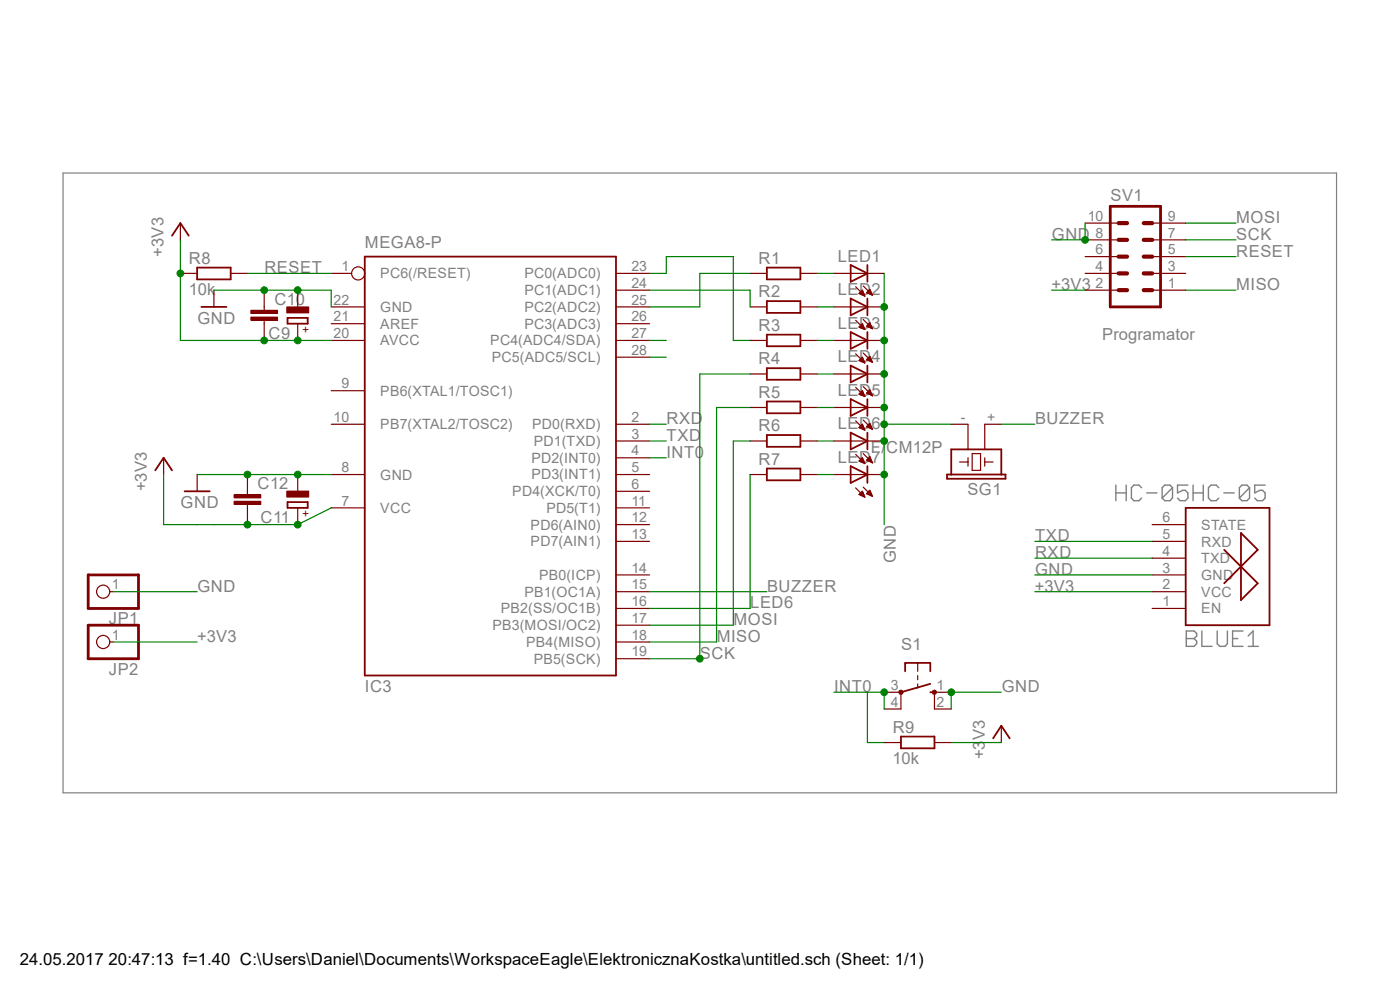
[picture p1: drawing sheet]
<svg xmlns="http://www.w3.org/2000/svg" width="297mm" height="210mm" viewBox="0 0 297 210" stroke-linecap="round" stroke-linejoin="round" font-family="sans-serif">
<path d="M13.4 36.7h270.1v131.5h-270.1z" fill="none" stroke="#808080" stroke-width=".25"/>
<g fill="none" stroke="#808080" stroke-width=".3">
<path d="M236.7 102.9v3.3M236.7 104.6h2.2M238.9 102.9v3.3M242.2 103.5l-.6-.6h-1.1l-.5 .6v2.2l.5 .5h1.1l.6-.5M243.3 104.6h2.1M248.8 103.5l-.6-.6h-1.1l-.6 .6v2.2M248.8 103.5v2.2l-.6 .5h-1.1l-.6-.5M248.8 103.5l-2.3 2.2M252 102.9h-2.2v1.7l1.1-.6h.6l.5 .6v1.1l-.5 .5h-1.1l-.6-.5M253.1 104.6h2.2M253.1 102.9v3.3M255.3 102.9v3.3"/>
<path d="M258.6 103.5l-.6-.6h-1.1l-.5 .6v2.2l.5 .5h1.1l.6-.5M259.6 104.6h2.2M265.1 103.5l-.6-.6h-1l-.6 .6v2.2M265.1 103.5v2.2l-.6 .5h-1l-.6-.5M265.1 103.5l-2.2 2.2M268.4 102.9h-2.2v1.7l1.1-.6h.5l.6 .6v1.1l-.6 .5h-1.1l-.5-.5M251.7 133.9h1.6l.6 .5v.5l-.6 .6 .6 .5v.6l-.6 .5h-1.6zM251.7 135.5h1.6M255 133.9v3.2h2.1M258.2 133.9v2.7l.6 .5h1.1l.5-.5v-2.7M261.5 135.5h1.1M263.7 133.9h-2.2v3.2h2.2"/>
<path d="M264.8 137.1h2.2M264.8 134.9l1.1-1v3.2"/>
</g>
<path d="M77.4 54.4h53.3v88.9h-53.3zM61 67.4h4.3v1.3h-4.3z" fill="none" stroke="#800000" stroke-width=".38"/>
<g fill="none" stroke="#800000" stroke-width=".25">
<path d="M70.3 58h4.3M130.7 58h7.1M70.3 65.1h7.1M70.3 68.7h7.1M70.3 72.2h7.1M130.7 65.1h7.1M130.7 68.7h7.1M130.7 72.2h7.1M130.7 75.8h7.1M130.7 61.6h7.1M70.3 90h7.1M70.3 82.9h7.1"/>
<path d="M130.7 90h7.1M130.7 97.1h7.1M130.7 93.6h7.1M70.3 100.7h7.1M70.3 107.7h7.1M130.7 100.7h7.1M130.7 107.7h7.1M130.7 114.9h7.1M130.7 111.3h7.1M130.7 104.2h7.1M130.7 139.7h7.1M130.7 136.2h7.1"/>
<path d="M130.7 132.6h7.1M130.7 129.1h7.1M130.7 125.5h7.1M130.7 122h7.1"/>
<circle cx="76" cy="58" r="1.39"/>
</g>
<path d="M60.8 65.1h4.7v1.3h-4.7z" fill-rule="evenodd" fill="#800000"/>
<path d="M60.8 65.1h4.7v1.3h-4.7z" fill="none" stroke="#800000" stroke-width=".21"/>
<path d="M56 65.1v.7M56 67.9v.8M63.2 61.6v3.5M63.2 68.7v3.5" fill="none" stroke="#800000" stroke-width=".25"/>
<path d="M53.2 67.3h5.7v.6h-5.7z" fill-rule="evenodd" fill="#800000"/>
<path d="M53.2 67.3h5.7v.6h-5.7z" fill="none" stroke="#800000" stroke-width=".21"/>
<path d="M53.2 65.8h5.7v.7h-5.7z" fill-rule="evenodd" fill="#800000"/>
<path d="M53.2 65.8h5.7v.7h-5.7z" fill="none" stroke="#800000" stroke-width=".21"/>
<g fill="none" stroke="#800000" stroke-width=".25">
<path d="M230.2 58h7.1M230.2 54.4h7.1M230.2 50.9h7.1M230.2 47.3h7.1M244.4 58h7.1M244.4 54.4h7.1M244.4 50.9h7.1M244.4 47.3h7.1M56 61.6v3.5M56 68.7v3.5M230.2 61.6h7.1M244.4 61.6h7.1"/>
<path d="M244.4 118.4h7.1M244.4 114.9h7.1M244.4 111.3h7.1M244.4 122h7.1M244.4 125.5h7.1M244.4 129.1h7.1"/>
</g>
<path d="M235.5 43.8h10.7v21.3h-10.7z" fill="none" stroke="#800000" stroke-width=".59"/>
<path d="M237.3 47.3h1.8M237.3 50.9h1.8M237.3 54.4h1.8M237.3 58h1.8M242.7 47.3h1.7M242.7 50.9h1.7M242.7 54.4h1.7M242.7 58h1.7M237.3 61.6h1.8M242.7 61.6h1.7" fill="none" stroke="#800000" stroke-width=".89"/>
<path d="M61 106.5h4.3v1.2h-4.3zM251.5 107.7h17.8v24.9h-17.8zM259.7 116.6l7.1 7.1-3.5 3.6v-14.2l3.5 3.5-7.1 7.1" fill="none" stroke="#800000" stroke-width=".38"/>
<path d="M60.8 104.2h4.7v1.3h-4.7z" fill-rule="evenodd" fill="#800000"/>
<path d="M60.8 104.2h4.7v1.3h-4.7z" fill="none" stroke="#800000" stroke-width=".21"/>
<path d="M52.5 104.2v.7M52.5 107.1v.6M63.2 100.7v3.5M63.2 107.7v3.6" fill="none" stroke="#800000" stroke-width=".25"/>
<path d="M49.7 106.3h5.6v.7h-5.6z" fill-rule="evenodd" fill="#800000"/>
<path d="M49.7 106.3h5.6v.7h-5.6z" fill="none" stroke="#800000" stroke-width=".21"/>
<path d="M49.7 104.9h5.6v.7h-5.6z" fill-rule="evenodd" fill="#800000"/>
<path d="M49.7 104.9h5.6v.7h-5.6z" fill="none" stroke="#800000" stroke-width=".21"/>
<g fill="none" stroke="#800000" stroke-width=".25">
<path d="M38.3 58h3.5M38.3 47.3v3.6M48.9 58h3.6M159.1 58h3.6M169.8 58h3.6M176.9 58h10.7M45.4 61.6v3.5M159.1 65.1h3.6M159.1 72.2h3.6M159.1 79.3h3.6M169.8 65.1h3.6M169.8 72.2h3.6"/>
<path d="M169.8 79.3h3.6M176.9 65.1h10.7M176.9 72.2h10.7M176.9 79.3h10.7M181.5 60.8l2 2M181.5 67.9l2 2M181.5 75.1l2 1.9M182.2 62.3l.8-.7 .5 1.2zM182.2 69.4l.8-.7 .5 1.2zM182.2 76.5l.8-.7 .5 1.2zM182.3 62.2h.9M182.3 69.4h1"/>
<path d="M182.3 76.5h.9M182.4 69.3h.8M182.4 62.1h.8M182.4 76.3h.8M182.5 62.4h.8M182.5 69.1h.6M182.5 76.6h.8M182.6 61.9h.5M182.6 76.2h.5M182.7 69.6h.6M182.7 69h.3M182.7 61.8h.3"/>
<path d="M182.7 76h.3M182.8 68.8h.2M182.8 62.5h.5M182.8 76.8h.5M182.9 61.6h.1M182.9 75.9h.1M183 69.7h.4M183.1 60.7l2 1.9M183.1 67.8l2 1.9M183.1 74.9l2 1.9M183.2 62.7h.2M183.2 76.9h.2"/>
<path d="M183.3 69.8h.2M183.9 62.1h.9M183.9 76.3h.9M183.9 69.1h.9M184 69.3h.9M184 76.2h.8M184 61.9h.8M184.1 69h.6M184.1 62.2h.8M184.1 61.8h.6M184.1 76.5h.8M184.1 76h.6"/>
<path d="M184.2 68.8h.5M184.3 75.9h.4M184.3 61.6h.4M184.3 69.4h.7M184.4 68.7h.2M184.4 61.5h.2M184.4 75.7h.2M184.5 62.4h.5M184.5 76.6h.5M184.5 61.4l.6 1.2-1.2-.5zM184.5 68.5l-.6 .7 1.2 .5M184.5 68.5l.6 1.2"/>
<path d="M184.5 68.5h.1M184.5 75.6l.6 1.2-1.2-.5zM184.7 69.6h.3M184.8 62.5h.2M184.9 76.8h.1M185 69.7h.1M34.7 97.1v3.6M159.1 86.4h3.6M159.1 93.6h3.6M169.8 86.4h3.6M169.8 93.6h3.6M176.9 86.4h10.7"/>
<path d="M176.9 93.6h10.7M181.5 82.2l2 1.9M181.5 89.3l2 1.9M181.5 96.4l2 1.9M182.2 90.7l1.3 .5M182.2 90.7l.8-.7 .5 1.2M182.2 90.7h1M182.3 83.7h1M182.3 83.5h.9M182.3 97.7h.9M182.4 97.9h.9M182.4 90.5h.8"/>
<path d="M182.5 83.4h.6M182.5 97.6h.6M182.5 90.8h.8M182.5 90.4h.6M182.6 83.2h.5M182.6 97.4h.5M182.7 83.8h.6M182.7 90.2h.3M182.7 98h.6M182.8 83.1h.2M182.8 97.3h.2M182.9 91h.4"/>
<path d="M182.9 90.1h.1M182.9 82.9h.1M182.9 97.1h.1M183 82.9l-.8 .7 1.3 .5M183 82.9l.5 1.2M183 97.1l-.8 .7 1.3 .5M183 97.1l.5 1.2M183 83.9h.4M183 98.2h.4M183.1 82l2 1.9M183.1 89.1l2 2M183.1 96.2l2 2"/>
<path d="M183.2 91.1h.2M183.4 84.1h.1M183.4 98.3h.1M183.9 90.5h1M183.9 90.5l1.2 .6M183.9 90.5l.6-.7 .6 1.3M183.9 83.4h.9M183.9 97.6h.9M184 83.5h.9M184 90.4h.8M184 97.7h.9M184.1 83.2h.6"/>
<path d="M184.1 97.4h.6M184.1 90.2h.6M184.2 83.1h.5M184.2 90.7h.7M184.2 97.3h.5M184.3 90.1h.4M184.4 83.7h.6M184.4 82.9h.2M184.4 97.9h.6M184.4 97.1h.2M184.4 89.9h.2M184.5 96.9h.1"/>
<path d="M184.5 82.7l-.6 .7 1.2 .5M184.5 82.7l.6 1.2M184.5 82.7h.1M184.5 90.8h.5M184.5 96.9l.6 1.3-1.2-.6zM184.7 83.8h.3M184.7 98h.3M184.9 91h.1M185 83.9h.1M185.1 98.2h.1M41.8 100.7v3.5M52.5 100.7v3.5"/>
<path d="M52.5 107.7v3.6M159.1 100.7h3.6M169.8 100.7h3.6M176.9 100.7h10.7M181.5 103.5l2 2M182.2 104.9l1.3 .6M182.2 104.9l.8-.7 .5 1.3M182.2 104.9h1.1M182.4 104.7h.8M182.5 105h.8M182.5 104.6h.6M182.7 104.4h.3"/>
<path d="M182.8 104.3h.2M182.9 105.2h.5M183.1 103.3l2 2M183.3 105.4h.1M183.9 104.7h1M183.9 104.7l1.2 .6M183.9 104.7l.6-.7 .6 1.3M184 104.6h.8M184.1 104.4h.6M184.2 104.9h.7M184.3 104.3h.4M184.4 104.1h.2"/>
<path d="M184.6 105h.4M184.9 105.2h.1M191.1 146.9v3.5M194.7 140.6v1.8M194.7 143.3v.9M194.7 145.1v.9M198.2 146.9v3.5"/>
</g>
<g fill="none" stroke="#800000" stroke-width=".38">
<path d="M36.5 50l1.8-2.7 1.7 2.7M41.8 56.8h7.1v2.5h-7.1zM162.7 56.8h7.1v2.5h-7.1zM180.5 56.2l3.5 1.8-3.5 1.8zM184 56.2v3.6M42.7 65.1h5.3M162.7 63.9h7.1v2.5h-7.1zM162.7 71h7.1v2.4h-7.1zM162.7 78.1h7.1v2.5h-7.1zM180.5 63.3l3.5 1.8-3.5 1.8zM180.5 70.4l3.5 1.8-3.5 1.8zM180.5 77.6l3.5 1.7-3.5 1.8z"/>
<path d="M184 63.3v3.6M184 70.4v3.6M184 77.6v3.5M32.9 99.8l1.8-2.7 1.8 2.7M162.7 85.2h7.1v2.5h-7.1zM162.7 92.3h7.1v2.5h-7.1zM162.7 99.4h7.1v2.5h-7.1zM180.5 84.7l3.5 1.7-3.5 1.8zM180.5 91.8l3.5 1.8-3.5 1.7zM180.5 98.9l3.5 1.8-3.5 1.7zM184 84.7v3.5M184 91.8v3.5"/>
<path d="M184 98.9v3.5M39.2 104.2h5.3M192 142.4v-1.8h5.4v1.8M197.4 146.9h.8M197.4 145.1l-6.3 1.8"/>
</g>
<path d="M190.8 146.5l.3-.1 .3 .1 .2 .4-.2 .3-.3 .1-.3-.1-.1-.3z" fill-rule="evenodd" fill="#800000"/>
<path d="M190.8 146.5l.3-.1 .3 .1 .2 .4-.2 .3-.3 .1-.3-.1-.1-.3z" fill="none" stroke="#800000" stroke-width=".21"/>
<path d="M197.9 146.5l.3-.1 .3 .1 .2 .4-.2 .3-.3 .1-.3-.1-.1-.3z" fill-rule="evenodd" fill="#800000"/>
<path d="M197.9 146.5l.3-.1 .3 .1 .2 .4-.2 .3-.3 .1-.3-.1-.1-.3z" fill="none" stroke="#800000" stroke-width=".21"/>
<g fill="none" stroke="#800000" stroke-width=".25">
<path d="M201.8 90h3.6v5.3M203.6 98h1.8M205.4 97.1v1.8M206.2 96.2h1.8v3.6h-1.8zM208.9 98h1.8M208.9 97.1v1.8M212.4 90h-3.5v5.3M23.2 125.5h.8M23.2 136.2h.8M187.6 146.9h3.5M187.6 150.4h3.5M187.6 157.5h3.5"/>
<path d="M198.2 146.9h3.6M198.2 150.4h3.6M198.2 157.5h3.6M212.4 154v3.5"/>
<circle cx="21.9" cy="136.2" r="1.39"/>
<circle cx="21.9" cy="125.5" r="1.39"/>
</g>
<path d="M200.9 100.7h12.4v.9h-12.4zM201.8 100.7v-5.4h10.6v5.4M191.1 156.3h7.1v2.4h-7.1zM210.7 156.6l1.7-2.6 1.8 2.6" fill="none" stroke="#800000" stroke-width=".38"/>
<path d="M18.7 122h10.7v7.1h-10.7zM18.7 132.6h10.7v7.1h-10.7z" fill="none" stroke="#800000" stroke-width=".59"/>
<path d="M230.2 47.3v3.6h-7.1" fill="none" stroke="#008000" stroke-width=".25"/>
<circle cx="230.2" cy="50.9" r=".72" fill="#008000"/>
<circle cx="230.2" cy="50.9" r=".72" fill="none" stroke="#008000" stroke-width=".21"/>
<path d="M52.5 100.7h17.8M219.5 122h24.9" fill="none" stroke="#008000" stroke-width=".25"/>
<circle cx="63.2" cy="100.7" r=".72" fill="#008000"/>
<circle cx="63.2" cy="100.7" r=".72" fill="none" stroke="#008000" stroke-width=".21"/>
<path d="M41.8 100.7h10.7" fill="none" stroke="#008000" stroke-width=".25"/>
<circle cx="52.5" cy="100.7" r=".72" fill="#008000"/>
<circle cx="52.5" cy="100.7" r=".72" fill="none" stroke="#008000" stroke-width=".21"/>
<path d="M63.2 61.6h7.1v3.5" fill="none" stroke="#008000" stroke-width=".25"/>
<circle cx="63.2" cy="61.6" r=".72" fill="#008000"/>
<circle cx="63.2" cy="61.6" r=".72" fill="none" stroke="#008000" stroke-width=".21"/>
<path d="M45.4 61.6h17.8" fill="none" stroke="#008000" stroke-width=".25"/>
<circle cx="56.1" cy="61.6" r=".72" fill="#008000"/>
<circle cx="56.1" cy="61.6" r=".72" fill="none" stroke="#008000" stroke-width=".21"/>
<path d="M187.6 58v14.2" fill="none" stroke="#008000" stroke-width=".25"/>
<circle cx="187.6" cy="65.1" r=".72" fill="#008000"/>
<circle cx="187.6" cy="65.1" r=".72" fill="none" stroke="#008000" stroke-width=".21"/>
<path d="M187.6 72.2v7.1" fill="none" stroke="#008000" stroke-width=".25"/>
<circle cx="187.6" cy="72.2" r=".72" fill="#008000"/>
<circle cx="187.6" cy="72.2" r=".72" fill="none" stroke="#008000" stroke-width=".21"/>
<path d="M187.6 79.3v7.1" fill="none" stroke="#008000" stroke-width=".25"/>
<circle cx="187.6" cy="79.3" r=".72" fill="#008000"/>
<circle cx="187.6" cy="79.3" r=".72" fill="none" stroke="#008000" stroke-width=".21"/>
<path d="M187.6 86.4v3.6" fill="none" stroke="#008000" stroke-width=".25"/>
<circle cx="187.6" cy="86.4" r=".72" fill="#008000"/>
<circle cx="187.6" cy="86.4" r=".72" fill="none" stroke="#008000" stroke-width=".21"/>
<circle cx="187.6" cy="93.6" r=".72" fill="#008000"/>
<circle cx="187.6" cy="93.6" r=".72" fill="none" stroke="#008000" stroke-width=".21"/>
<path d="M187.6 90v21.3" fill="none" stroke="#008000" stroke-width=".25"/>
<circle cx="187.6" cy="100.7" r=".72" fill="#008000"/>
<circle cx="187.6" cy="100.7" r=".72" fill="none" stroke="#008000" stroke-width=".21"/>
<path d="M187.6 90h14.2" fill="none" stroke="#008000" stroke-width=".25"/>
<circle cx="187.6" cy="90" r=".72" fill="#008000"/>
<circle cx="187.6" cy="90" r=".72" fill="none" stroke="#008000" stroke-width=".21"/>
<path d="M212.4 146.9h-10.6v3.5" fill="none" stroke="#008000" stroke-width=".25"/>
<circle cx="201.8" cy="146.9" r=".72" fill="#008000"/>
<circle cx="201.8" cy="146.9" r=".72" fill="none" stroke="#008000" stroke-width=".21"/>
<path d="M52.5 58h17.8M251.5 54.4h10.7M251.5 50.9h10.7M159.1 79.3h-10.6v60.4h-10.7M251.5 61.6h10.7M159.1 86.4h-7.1v49.8h-14.2M24 125.5h17.8" fill="none" stroke="#008000" stroke-width=".25"/>
<circle cx="148.5" cy="139.7" r=".72" fill="#008000"/>
<circle cx="148.5" cy="139.7" r=".72" fill="none" stroke="#008000" stroke-width=".21"/>
<g fill="none" stroke="#008000" stroke-width=".25">
<path d="M137.8 58h3.6v-3.6h14.2v17.8h3.5M173.4 58h3.5M251.5 47.3h10.7M137.8 61.6h21.3v3.5M173.4 65.1h3.5M173.4 72.2h3.5M173.4 79.3h3.5M137.8 97.1h3.6M159.1 93.6h-3.5v39h-17.8M173.4 93.6h3.5M173.4 86.4h3.5M159.1 100.7v28.4h-21.3"/>
<path d="M173.4 100.7h3.5M184 146.9h3.6v3.5"/>
</g>
<circle cx="187.6" cy="146.9" r=".72" fill="#008000"/>
<circle cx="187.6" cy="146.9" r=".72" fill="none" stroke="#008000" stroke-width=".21"/>
<path d="M137.8 75.8h3.6M137.8 72.2h3.6M137.8 93.6h3.6M137.8 90h3.6M70.3 107.7l-7.1 3.6h-10.7M219.5 114.9h24.9M219.5 118.4h24.9M176.9 146.9h7.1v10.6h3.6" fill="none" stroke="#008000" stroke-width=".25"/>
<circle cx="63.2" cy="111.3" r=".72" fill="#008000"/>
<circle cx="63.2" cy="111.3" r=".72" fill="none" stroke="#008000" stroke-width=".21"/>
<path d="M45.4 111.3h7.1" fill="none" stroke="#008000" stroke-width=".25"/>
<circle cx="52.5" cy="111.3" r=".72" fill="#008000"/>
<circle cx="52.5" cy="111.3" r=".72" fill="none" stroke="#008000" stroke-width=".21"/>
<path d="M38.3 50.9v21.3M63.2 72.2h7.1M34.7 100.7v10.6h10.7" fill="none" stroke="#008000" stroke-width=".25"/>
<circle cx="63.2" cy="72.2" r=".72" fill="#008000"/>
<circle cx="63.2" cy="72.2" r=".72" fill="none" stroke="#008000" stroke-width=".21"/>
<path d="M38.3 72.2h24.9" fill="none" stroke="#008000" stroke-width=".25"/>
<circle cx="56.1" cy="72.2" r=".72" fill="#008000"/>
<circle cx="56.1" cy="72.2" r=".72" fill="none" stroke="#008000" stroke-width=".21"/>
<circle cx="38.3" cy="58" r=".72" fill="#008000"/>
<circle cx="38.3" cy="58" r=".72" fill="none" stroke="#008000" stroke-width=".21"/>
<path d="M159.1 58h-10.6v7.1h-10.7M223.1 61.6h7.1M212.4 90h7.1M24 136.2h17.8M137.8 125.5h24.9M219.5 125.5h24.9M201.8 157.5h10.6" fill="none" stroke="#008000" stroke-width=".25"/>
<text font-size="3.6" x="4.2" y="204.8">24.05.2017 20:47:13 f=1.40 C:\Users\Daniel\Documents\WorkspaceEagle\ElektronicznaKostka\untitled.sch (Sheet: 1/1)</text>
<g font-size="3.5" fill="#808080">
<text x="235.6" y="42.7">SV1</text>
<text x="262.3" y="47.3">MOSI</text>
<text x="77.4" y="52.7">MEGA8-P</text>
<text x="223.1" y="50.9">GND</text>
<text x="262.3" y="50.9">SCK</text>
<text x="34.7" y="54.4" transform="rotate(-90 34.7 54.4)">+3V3</text>
<text x="40.1" y="55.9">R8</text>
<text x="56.1" y="58">RESET</text>
<text x="160.9" y="55.9">R1</text>
<text x="177.8" y="55.5">LED1</text>
<text x="262.3" y="54.4">RESET</text>
<text x="40" y="62.6">10k</text>
<text x="58.2" y="64.6">C10</text>
<text x="160.9" y="63">R2</text>
<text x="177.8" y="62.7">LED2</text>
<text x="223.1" y="61.6">+3V3</text>
<text x="262.3" y="61.6">MISO</text>
<text x="41.9" y="68.7">GND</text>
<text x="57" y="71.8">C9</text>
<text x="160.9" y="70.1">R3</text>
<text x="177.8" y="69.8">LED3</text>
<text x="160.9" y="77.2">R4</text>
<text x="177.8" y="76.8">LED4</text>
<text x="233.8" y="72.2">Programator</text>
<text x="177.8" y="83.9">LED5</text>
<text x="141.4" y="90">RXD</text>
<text x="160.9" y="84.3">R5</text>
<text x="219.6" y="90">BUZZER</text>
<text x="141.4" y="93.6">TXD</text>
<text x="160.9" y="91.4">R6</text>
<text x="177.8" y="91.1">LED6</text>
<text x="141.4" y="97.1">INT0</text>
<text x="160.9" y="98.6">R7</text>
<text x="177.8" y="98.2">LED7</text>
<text x="184.7" y="96.1">F/CM12P</text>
<text x="31.2" y="104.2" transform="rotate(-90 31.2 104.2)">+3V3</text>
<text x="38.3" y="107.8">GND</text>
<text x="54.7" y="103.7">C12</text>
<text x="205.2" y="104.9">SG1</text>
<text x="55.3" y="110.9">C11</text>
<text x="190.1" y="119.5" transform="rotate(-90 190.1 119.5)">GND</text>
<text x="219.6" y="114.8">TXD</text>
<text x="219.6" y="118.4">RXD</text>
<text x="41.9" y="125.5">GND</text>
<text x="162.7" y="125.5">BUZZER</text>
<text x="219.5" y="125.5">+3V3</text>
<text x="219.6" y="122">GND</text>
<text x="159.2" y="129.1">LED6</text>
<text x="23.1" y="132.5">JP1</text>
<text x="41.8" y="136.2">+3V3</text>
<text x="152.1" y="136.2">MISO</text>
<text x="155.6" y="132.6">MOSI</text>
<text x="191.2" y="138">S1</text>
<text x="23.1" y="143.1">JP2</text>
<text x="148.5" y="139.7">SCK</text>
<text x="77.4" y="146.9">IC3</text>
<text x="177" y="146.9">INT0</text>
<text x="212.5" y="146.9">GND</text>
<text x="189.4" y="155.4">R9</text>
<text x="208.9" y="161.1" transform="rotate(-90 208.9 161.1)">+3V3</text>
<text x="189.4" y="162.1">10k</text>
</g>
<g font-size="3" fill="#808080">
<text x="230.8" y="46.9">10</text>
<text x="247.7" y="46.9">9</text>
<text x="232.4" y="54">6</text>
<text x="232.4" y="50.4">8</text>
<text x="247.7" y="54">5</text>
<text x="247.7" y="50.4">7</text>
<text x="72.4" y="57.5">1</text>
<text x="80.7" y="59.1">PC6(/RESET)</text>
<text x="111.3" y="59.1">PC0(ADC0)</text>
<text x="133.9" y="57.5">23</text>
<text x="232.4" y="57.5">4</text>
<text x="247.7" y="57.5">3</text>
<text x="70.8" y="64.6">22</text>
<text x="111.3" y="62.6">PC1(ADC1)</text>
<text x="133.9" y="64.6">25</text>
<text x="133.9" y="61">24</text>
<text x="232.4" y="61">2</text>
<text x="247.7" y="61">1</text>
<text x="70.8" y="68.2">21</text>
<text x="70.8" y="71.7">20</text>
<text x="80.7" y="66.2">GND</text>
<text x="80.7" y="69.7">AREF</text>
<text x="111.3" y="69.7">PC3(ADC3)</text>
<text x="111.3" y="66.2">PC2(ADC2)</text>
<text x="133.9" y="71.7">27</text>
<text x="133.9" y="68.2">26</text>
<text x="80.7" y="73.3">AVCC</text>
<text x="104" y="73.3">PC4(ADC4/SDA)</text>
<text x="104.4" y="76.8">PC5(ADC5/SCL)</text>
<text x="133.9" y="75.3">28</text>
<text x="72.4" y="82.4">9</text>
<text x="80.7" y="83.9">PB6(XTAL1/TOSC1)</text>
<text x="70.8" y="89.5">10</text>
<text x="133.9" y="89.5">2</text>
<text x="203.8" y="89.5">-</text>
<text x="209.4" y="89.5">+</text>
<text x="80.7" y="91.1">PB7(XTAL2/TOSC2)</text>
<text x="112.9" y="91.1">PD0(RXD)</text>
<text x="113.2" y="94.6">PD1(TXD)</text>
<text x="133.9" y="93">3</text>
<text x="72.4" y="100.2">8</text>
<text x="80.7" y="101.7">GND</text>
<text x="112.7" y="101.7">PD3(INT1)</text>
<text x="112.7" y="98.1">PD2(INT0)</text>
<text x="133.9" y="100.2">5</text>
<text x="133.9" y="96.6">4</text>
<text x="72.4" y="107.3">7</text>
<text x="108.7" y="105.2">PD4(XCK/T0)</text>
<text x="133.9" y="107.3">11</text>
<text x="133.9" y="103.7">6</text>
<text x="80.7" y="108.8">VCC</text>
<text x="112.6" y="112.4">PD6(AIN0)</text>
<text x="115.9" y="108.8">PD5(T1)</text>
<text x="133.9" y="110.8">12</text>
<text x="246.6" y="110.8">6</text>
<text x="254.8" y="112.4">STATE</text>
<text x="112.6" y="115.9">PD7(AIN1)</text>
<text x="133.9" y="114.4">13</text>
<text x="246.6" y="117.9">4</text>
<text x="246.6" y="114.4">5</text>
<text x="254.8" y="119.5">TXD</text>
<text x="254.8" y="116">RXD</text>
<text x="23.7" y="125">1</text>
<text x="114.4" y="123">PB0(ICP)</text>
<text x="133.9" y="125">15</text>
<text x="133.9" y="121.5">14</text>
<text x="246.6" y="121.5">3</text>
<text x="246.6" y="125">2</text>
<text x="254.8" y="123">GND</text>
<text x="106.3" y="130.1">PB2(SS/OC1B)</text>
<text x="111.3" y="126.6">PB1(OC1A)</text>
<text x="133.9" y="128.6">16</text>
<text x="246.6" y="128.6">1</text>
<text x="254.8" y="126.6">VCC</text>
<text x="254.8" y="130.1">EN</text>
<text x="23.7" y="135.7">1</text>
<text x="104.5" y="133.7">PB3(MOSI/OC2)</text>
<text x="111.6" y="137.2">PB4(MISO)</text>
<text x="133.9" y="135.7">18</text>
<text x="133.9" y="132.1">17</text>
<text x="113.2" y="140.8">PB5(SCK)</text>
<text x="133.9" y="139.2">19</text>
<text x="189" y="146.3">3</text>
<text x="189" y="149.9">4</text>
<text x="198.7" y="149.9">2</text>
<text x="198.7" y="146.3">1</text>
</g>
<g font-size="2.5" fill="#800000">
<text x="65.7" y="70.7" transform="rotate(-90 65.7 70.7)">+</text>
<text x="65.7" y="109.8" transform="rotate(-90 65.7 109.8)">+</text>
</g>
</svg>
